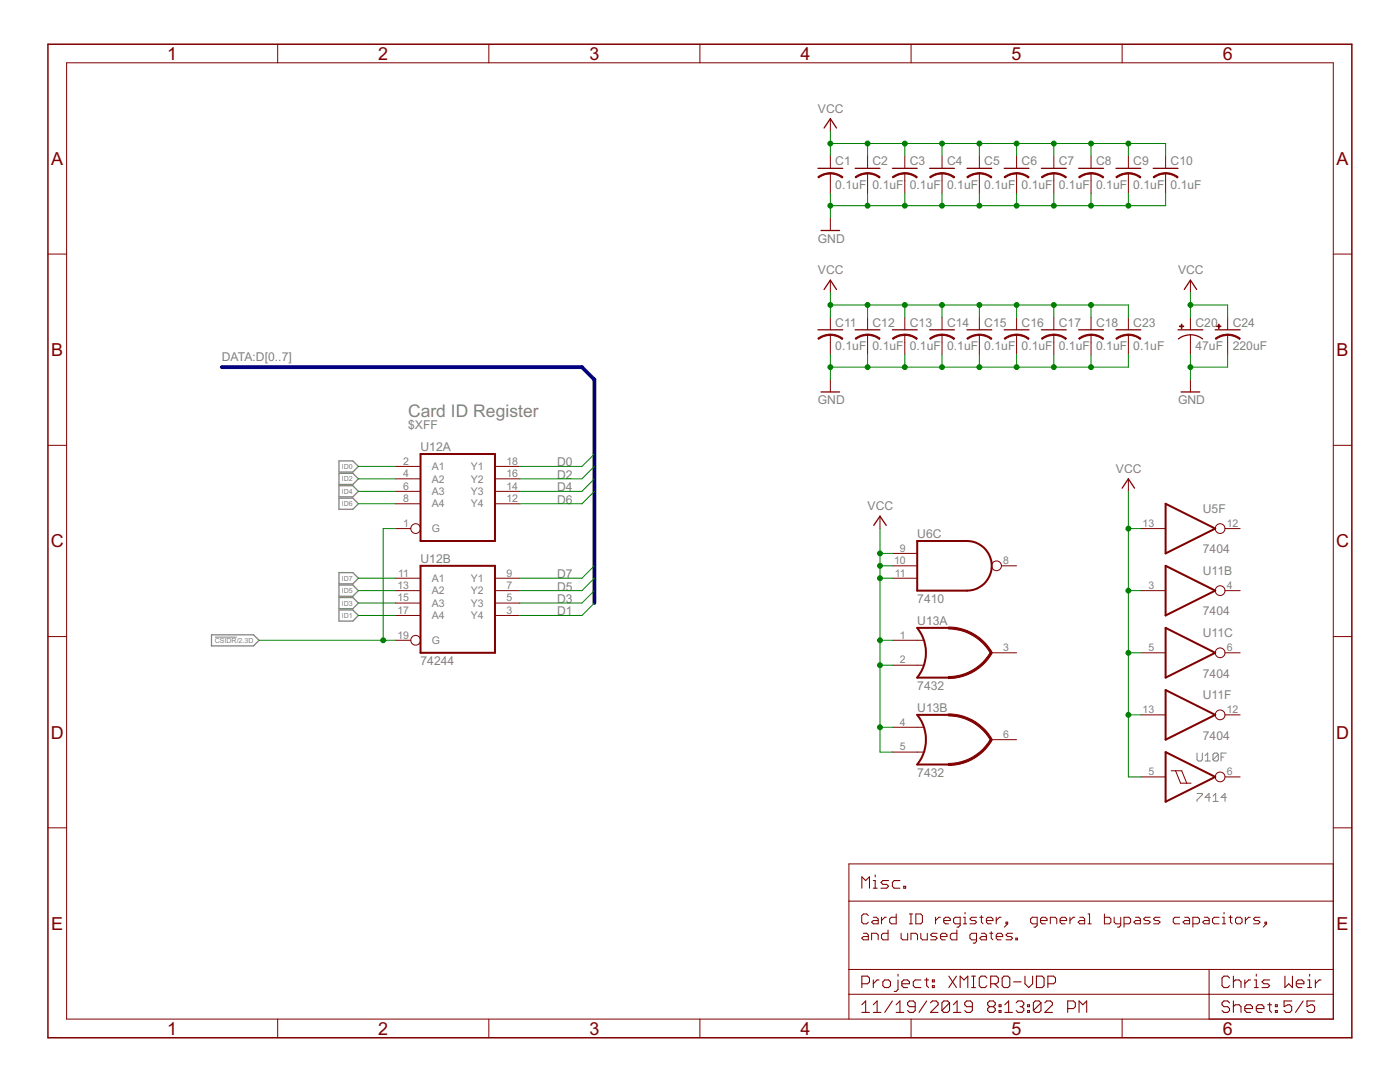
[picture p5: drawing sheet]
<svg xmlns="http://www.w3.org/2000/svg" width="279mm" height="216mm" viewBox="0 0 279 216" stroke-linecap="round" stroke-linejoin="round" font-family="sans-serif">
<g fill="none" stroke="#808080" stroke-width=".2">
<path d="M42.9 127.1h4.3M238.9 158.3h1v.3l-1 1v.3M238.9 150.3v1.3l.3 .2h.5l.2-.2v-1.3M240.5 151.8h1.1M240.5 150.8l.5-.5v1.5M241.6 159.1h-1.1l.8-.8v1.6M242.1 158.9l.5-.6v1.6M242.1 159.9h1M243.1 150.5v1.1l-.2 .2h-.5l-.3-.2M243.1 150.5l-.2-.2h-.5l-.3 .2v1.1M243.1 150.5l-1 1.1M243.7 151.1h.5"/>
<path d="M244.8 159.1h-1.1l.8-.8v1.6M244.8 150.3h-1.1v1.5"/>
</g>
<path d="M67.6 99.4h2.8l1.1 1.1-1.1 1.1h-2.8zM67.6 92h2.8l1.1 1.1-1.1 1.1h-2.8zM67.6 94.4h2.8l1.1 1.1-1.1 1.2h-2.8zM67.6 96.9h2.8l1.1 1.1-1.1 1.1h-2.8zM67.6 114.3h2.8l1.1 1.1-1.1 1.1h-2.8zM67.6 116.7h2.8l1.1 1.2-1.1 1.1h-2.8zM67.6 119.2h2.8l1.1 1.1-1.1 1.2h-2.8zM42.2 126.7h8.4l1.1 1.1-1.1 1.1h-8.4zM67.6 121.7h2.8l1.1 1.1-1.1 1.1h-2.8z" fill="none" stroke="#808080" stroke-width=".25"/>
<path d="M9.6 8.8h260.2v198.3h-260.2z" fill="none" stroke="#800000" stroke-width=".3"/>
<g fill="none" stroke="#800000" stroke-width=".2">
<path d="M13.3 12.5h252.8v190.8h-252.8zM55.4 8.8v3.7M97.6 8.8v3.7M139.7 8.8v3.7M181.8 8.8v3.7M223.9 8.8v3.7M165.7 23.7v2.5M165.7 31.1v2.5M165.7 34.6v4M173.1 31.1v2.5M173.1 34.6v4M180.6 31.1v2.5"/>
<path d="M180.6 34.6v4M188 31.1v2.5M188 34.6v4M195.5 31.1v2.5M195.5 34.6v4M202.9 31.1v2.5M202.9 34.6v4M210.3 31.1v2.5M210.3 34.6v4M217.7 31.1v2.5M217.7 34.6v4M225.2 31.1v2.5"/>
<path d="M225.2 34.6v4M232.6 31.1v2.5M232.6 34.6v4M9.6 50.7h3.7M165.7 43.5v2.5M165.7 55.9v2.5M237.6 55.9v2.5M266.1 50.7h3.7M165.7 63.3v2.5M165.7 66.8v4M165.7 75.7v2.5M173.1 63.3v2.5"/>
<path d="M173.1 66.8v4M180.6 63.3v2.5M180.6 66.8v4M188 63.3v2.5M188 66.8v4M195.5 63.3v2.5M195.5 66.8v4M202.9 63.3v2.5M202.9 66.8v4M210.3 63.3v2.5M210.3 66.8v4M217.7 63.3v2.5"/>
<path d="M217.7 66.8v4M225.2 63.3v2.5M225.2 66.8v4M237.6 63.3v2.5M237.6 66.8v4M237.6 75.7v2.5M245 63.3v2.5M245 66.8v4M9.6 88.9h3.7M79 93.1h4.9M79 95.5h4.9M79 98h4.9"/>
<path d="M98.8 93.1h4.9M98.8 95.5h4.9M98.8 98h4.9M225.2 95.5v2.5M266.1 88.9h3.7M79 105.5h3M79 100.5h4.9M79 115.4h4.9M79 117.9h4.9M98.8 100.5h4.9M98.8 115.4h4.9M98.8 117.9h4.9"/>
<path d="M175.6 103v2.5M178.1 115.4h4.9M178.1 110.4h4.9M178.1 112.9h4.9M199.9 112.9h3M227.7 105.5h4.9M227.7 117.9h4.9M244.5 105.5h3M244.5 117.9h3M9.6 127h3.7M79 127.8h3M79 120.3h4.9"/>
<path d="M79 122.8h4.9M98.8 120.3h4.9M98.8 122.8h4.9M178.1 127.8h6.2M178.1 132.7h6.2M197.9 130.3h5M227.7 130.3h4.9M244.5 130.3h3M266.1 127h3.7M178.1 145.1h6.2M178.1 150.1h6.2M197.9 147.6h5"/>
<path d="M227.7 142.6h4.9M227.7 155h4.9M233.7 153.8h2.1l1 2.5M234.6 153.8l1 2.5h2.1M244.5 142.6h3M244.5 155h3M9.6 165.2h3.7M169.4 179.8h96.7M266.1 165.2h3.7M266.1 172.4h-96.7v30.9M169.4 193.4h96.7M169.4 198.4h96.7"/>
<path d="M172.3 186.2h.7l.3 .4v.9h-1l-.3-.3 .3-.3h1M173.3 182.7l-.3-.3h-.7l-.3 .3v1.3l.3 .3h.7l.3-.3M173.9 187.5v-1.3h1l.4 .4v.9M174.3 183h.6l.4 .4v.9h-1l-.4-.3 .4-.3h1M175.9 183v1.3M176.9 183h-.3l-.7 .7M177.2 185.6v1.9h-1l-.3-.3v-.6l.3-.4h1M178.9 182.4v1.9h-1l-.4-.3v-.6l.4-.4h1M179.8 186.2v1l.4 .3h.9v-1.3M181.5 182.4h.6M181.5 184.3h.6M181.8 182.4v1.9"/>
<path d="M181.8 187.5v-1.3h1l.3 .4v.9M182.8 182.4h1l.3 .3v1.3l-.3 .3h-1zM183.8 186.2v1l.3 .3h1v-1.3M186.7 183v1.3M187 186.2h-.9l-.4 .4 .4 .3h.6l.3 .3-.3 .3h-1M187.7 183h-.3l-.7 .7M187.7 186.9h1.3v-.3l-.3-.4h-.7l-.3 .4v.6l.3 .3h.7M188.3 183.7h1.4v-.3l-.4-.4h-.6l-.4 .4v.6l.4 .3h.6M191 185.6v1.9h-1l-.3-.3v-.6l.3-.4h1M191.6 184.3h-1l-.3-.3v-.6l.3-.4h1v1.7l-.3 .3h-.3M192.3 184.3h.6M192.3 183h.3v1.3"/>
<path d="M192.6 182.1v.3M194.9 183h-1l-.3 .4 .3 .3h.7l.3 .3-.3 .3h-1M194.9 187.5h-1l-.3-.3v-.6l.3-.4h1v1.7l-.3 .3h-.4M195.5 183h.7M195.9 182.7v1.3l.3 .3M195.9 186.2h.6l.3 .4v.9h-.9l-.4-.3 .4-.3h.9M196.8 183.7h1.4v-.3l-.4-.4h-.6l-.4 .4v.6l.4 .3h.6M197.5 186.2h.7M197.8 185.9v1.3l.4 .3M198.8 183v1.3M198.8 186.9h1.3v-.3l-.3-.4h-.7l-.3 .4v.6l.3 .3h.7M199.8 183h-.3l-.7 .7"/>
<path d="M200.8 184h.3v.3h-.3zM201.1 184.3l-.7 .7M202.1 186.2h-1l-.3 .4 .3 .3h.7l.3 .3-.3 .3h-1M202.7 187.2h.4v.3h-.4zM207 184.3h-1l-.3-.3v-.6l.3-.4h1v1.7l-.3 .3h-.4M207.6 183.7h1.4v-.3l-.4-.4h-.6l-.4 .4v.6l.4 .3h.6M209.6 184.3v-1.3h1l.3 .4v.9M211.6 183.7h1.3v-.3l-.3-.4h-.7l-.3 .4v.6l.3 .3h.7M213.5 183v1.3M214.5 183h-.3l-.7 .7M215.5 183h.7l.3 .4v.9h-1l-.3-.3 .3-.3h1M217.1 182.4h.3v1.9"/>
<path d="M217.1 184.3h.7M220.4 182.4v1.9h1l.3-.3v-.6l-.3-.4h-1M222.4 183v1l.3 .3h1M223.7 183v1.7l-.3 .3h-.4M224.3 184.3h1l.3-.3v-.6l-.3-.4h-1v2M226.6 183h.7l.3 .4v.9h-1l-.3-.3 .3-.3h1M229.6 183h-1l-.4 .4 .4 .3h.6l.4 .3-.4 .3h-1M231.5 183h-1l-.3 .4 .3 .3h.7l.3 .3-.3 .3h-1M235.4 183h-.9l-.4 .4v.6l.4 .3h.9M236.4 183h.7l.3 .4v.9h-1l-.3-.3 .3-.3h1M238.1 184.3h.9l.4-.3v-.6l-.4-.4h-.9v2M240.3 183h.7l.3 .4v.9h-1l-.3-.3 .3-.3h1"/>
<path d="M241.3 193.4v9.9M243.3 183h-1l-.3 .4v.6l.3 .3h1M243.9 184.3h.7M243.9 183h.4v1.3M244.3 182.1v.3M245.3 183h.6M245.6 182.7v1.3l.3 .3M246.9 183h.6l.4 .4v.6l-.4 .3h-.6l-.3-.3v-.6zM248.5 183v1.3M249.5 183h-.3l-.7 .7M251.5 183h-1l-.3 .4 .3 .3h.6l.4 .3-.4 .3h-.9M252.5 184h.3v.3h-.3z"/>
<path d="M252.8 184.3l-.7 .7M55.4 203.3v3.8M97.6 203.3v3.8M139.7 203.3v3.8M181.8 203.3v3.8M223.9 203.3v3.8"/>
<circle cx="83" cy="105.5" r=".97"/>
<circle cx="198.9" cy="112.9" r=".97"/>
<circle cx="243.5" cy="105.5" r=".97"/>
<circle cx="243.5" cy="117.9" r=".97"/>
<circle cx="83" cy="127.8" r=".97"/>
<circle cx="243.5" cy="130.3" r=".97"/>
<circle cx="243.5" cy="142.6" r=".97"/>
<circle cx="243.5" cy="155" r=".97"/>
</g>
<g fill="none" stroke="#800000" stroke-width=".21">
<path d="M172 177.2v-2.2l.8 .7 .7-.7v2.2M174.3 175.7h.4v1.5M174.3 177.2h.7M174.7 174.6v.4M177.3 175.7h-1.1l-.4 .4 .4 .4h.8l.3 .3-.3 .4h-1.2M179.6 175.7h-1.1l-.4 .4v.7l.4 .4h1.1M180.4 176.8h.3v.4h-.3zM172 196.3h1.1l.4-.4v-.7l-.4-.4h-1.1v2.3M174.3 195.5v1.6M175.4 195.5h-.4l-.7 .8M176.6 195.5h.7l.4 .4v.8l-.4 .4h-.7l-.4-.4v-.8zM178.1 199.7l-1.5 2.3"/>
<path d="M179.2 195.5v1.9l-.4 .4h-.3M179.2 194.4v.4M180 196.3h1.5v-.4l-.4-.4h-.7l-.4 .4v.8l.4 .4h.7M183.8 195.5h-1.2l-.3 .4v.8l.3 .4h1.2M184.6 195.5h.7M184.9 195.2v1.5l.4 .4M184.9 199.7l-1.5 2.3M186.1 195.5h.4v.4h-.4zM186.1 196.7h.4v.4h-.4zM189.4 194.8l1.5 2.3M190.9 194.8l-1.5 2.3M191.6 197.1v-2.3l.8 .7 .7-.7v2.3"/>
<path d="M193.9 194.8h.8M193.9 197.1h.8M194.3 194.8v2.3M197 195.2l-.4-.4h-.8l-.4 .4v1.5l.4 .4h.8l.4-.4M197.7 196.3h1.2l.3-.4v-.7l-.3-.4h-1.2v2.3M198.5 196.3l.7 .8M200.4 194.8h.7l.4 .4v1.5l-.4 .4h-.7l-.4-.4v-1.5zM202.3 195.9h1.5M204.6 194.8v1.5l.7 .8 .8-.8v-1.5M206.8 194.8h1.2l.4 .4v1.5l-.4 .4h-1.2zM209.1 196.3h1.2l.4-.4v-.7l-.4-.4h-1.2v2.3M245.4 195.2l-.4-.4h-.7l-.4 .4v1.5l.4 .4h.7l.4-.4"/>
<path d="M246.1 195.9l.4-.4h.8l.4 .4v1.2M246.1 194.8v2.3M246.1 199.7v2.3M248.4 195.5v1.6M249.6 195.5h-.4l-.8 .8M250.3 195.5h.4v1.6M250.3 197.1h.8M250.7 194.4v.4M253.4 195.5h-1.2l-.3 .4 .3 .4h.8l.4 .4-.4 .4h-1.1M256.4 194.8v2.3l.8-.8 .7 .8v-2.3M257.8 199.7h-1.5v1.2l.7-.4h.4l.4 .4v.7l-.4 .4h-.8l-.3-.4M258.7 196.3h1.5v-.4l-.4-.4h-.7l-.4 .4v.8l.4 .4h.7"/>
<path d="M260.1 199.7l-1.5 2.3M261 195.5h.4v1.6M261 197.1h.7M261.4 194.4v.4M262.4 199.7h-1.6v1.2l.8-.4h.4l.4 .4v.7l-.4 .4h-.8l-.4-.4M262.5 195.5v1.6M263.7 195.5h-.4l-.8 .8M172 202h1.5M172 200.5l.8-.8v2.3M174.3 202h1.5M174.3 200.5l.7-.8v2.3M178.8 202h1.6"/>
<path d="M178.8 200.5l.8-.8v2.3M182.6 200.9h-1.1l-.4-.4v-.4l.4-.4h.8l.3 .4v1.5l-.3 .4h-.8l-.4-.4M185.7 200.1l.4-.4h.7l.4 .4v.4l-1.5 1.5h1.5M189.5 200.1l-.4-.4h-.7l-.4 .4v1.5M189.5 200.1v1.5l-.4 .4h-.7l-.4-.4M189.5 200.1l-1.5 1.5M190.3 202h1.5M190.3 200.5l.7-.8v2.3M194.1 200.9h-1.2l-.4-.4v-.4l.4-.4h.8l.4 .4v1.5l-.4 .4h-.8l-.4-.4M197.5 200.9l-.4-.4v-.4l.4-.4h.7l.4 .4v.4l-.4 .4M197.5 200.9h.7M197.5 200.9l-.4 .4v.3l.4 .4h.7l.4-.4v-.3l-.4-.4"/>
<path d="M199.4 200.5h.4v.4h-.4zM199.4 201.6h.4v.4h-.4zM200.5 202h1.6M200.5 200.5l.8-.8v2.3M202.8 200.1l.4-.4h.7l.4 .4v.4l-.4 .4M203.6 200.9h.3M203.9 200.9l.4 .4v.3l-.4 .4h-.7l-.4-.4M205.1 200.5h.4v.4h-.4zM205.1 201.6h.4v.4h-.4zM207.8 200.1l-.4-.4h-.8l-.4 .4v1.5M207.8 200.1v1.5l-.4 .4h-.8l-.4-.4M207.8 200.1l-1.6 1.5"/>
<path d="M208.5 200.1l.4-.4h.8l.3 .4v.4l-1.5 1.5h1.5M213.1 201.3h1.1l.4-.4v-.8l-.4-.4h-1.1v2.3M215.3 202v-2.3l.8 .8 .8-.8v2.3M245.4 200.1l-.4-.4h-.7l-.4 .4v.4l.4 .4h.7l.4 .4v.3l-.4 .4h-.7l-.4-.4M246.1 200.9l.4-.4h.8l.4 .4v1.1M248.4 201.3h1.6v-.4l-.4-.4h-.8l-.4 .4v.7l.4 .4h.8M250.7 201.3h1.5v-.4l-.3-.4h-.8l-.4 .4v.7l.4 .4h.8M253 200.5h.8M253.4 200.1v1.5l.4 .4M254.5 200.5h.4v.4h-.4zM254.5 201.6h.4v.4h-.4z"/>
</g>
<path d="M83.9 90.6h14.9v17.3h-14.9zM83.9 112.9h14.9v17.4h-14.9zM183 107.9h10a5 5 0 0 1 4.9 5 5 5 0 0 1-4.9 5h-10zM232.6 100.5l9.9 5-9.9 4.9zM232.6 112.9l9.9 5-9.9 4.9zM189.3 125.3h-6.3a8 8 0 0 1 0 9.9h6.3M232.6 125.3l9.9 5-9.9 4.9zM232.6 137.7l9.9 4.9-9.9 5zM189.3 142.6h-6.3a7.9 7.9 0 0 1 0 9.9h6.3M232.6 150.1l9.9 4.9-9.9 5z" fill="none" stroke="#800000" stroke-width=".4"/>
<g fill="#800000" stroke="#800000" stroke-width=".2">
<path d="M189.3 135a9.8 9.8 0 0 0 8.4-4.9l.3 .2a10.1 10.1 0 0 1-8.7 5.1z" fill-rule="evenodd"/>
<path d="M189.3 125.1a10 10 0 0 1 8.7 5.1l-.3 .2a9.7 9.7 0 0 0-8.4-4.9z" fill-rule="evenodd"/>
<path d="M189.3 152.3a9.6 9.6 0 0 0 8.4-4.9l.3 .2a10 10 0 0 1-8.7 5.1z" fill-rule="evenodd"/>
<path d="M189.3 142.5a10 10 0 0 1 8.7 5.1l-.3 .1a9.6 9.6 0 0 0-8.4-4.8z" fill-rule="evenodd"/>
<path d="M202.9 66.7l1.3 .2 1.2 .6-.2 .2-.8-.5-1.5-.3z" fill-rule="evenodd"/>
<path d="M200.4 67.5l1.2-.6 1.3-.2v.2l-1 .2-1.3 .6z" fill-rule="evenodd"/>
<path d="M195.5 66.7l1.3 .2 1.2 .6-.2 .2-.9-.5-1.4-.3z" fill-rule="evenodd"/>
<path d="M193 67.5l1.1-.6 1.4-.2v.2l-1 .2-1.4 .6z" fill-rule="evenodd"/>
<path d="M188 66.7l1.3 .2 1.2 .6-.1 .2-.9-.5-1.5-.3z" fill-rule="evenodd"/>
<path d="M185.5 67.5l1.2-.6 1.3-.2v.2l-1 .2-1.3 .6z" fill-rule="evenodd"/>
<path d="M173.1 66.7l1.4 .2 1.1 .6-.1 .2-.9-.5-1.5-.3z" fill-rule="evenodd"/>
<path d="M170.7 67.5l1.1-.6 1.3-.2v.2l-1 .2-1.3 .6z" fill-rule="evenodd"/>
<path d="M188 34.5l1.3 .2 1.2 .6-.1 .2-.9-.5-1.5-.3z" fill-rule="evenodd"/>
<path d="M185.5 35.3l1.2-.6 1.3-.2v.2l-1 .1-1.3 .7z" fill-rule="evenodd"/>
<path d="M173.1 34.5l1.4 .2 1.1 .6-.1 .2-.9-.5-1.5-.3z" fill-rule="evenodd"/>
<path d="M170.7 35.3l1.1-.6 1.3-.2v.2l-1 .1-1.3 .7z" fill-rule="evenodd"/>
<path d="M180.6 34.5l1.3 .2 1.2 .6-.2 .2-.8-.5-1.5-.3z" fill-rule="evenodd"/>
<path d="M178.1 35.3l1.2-.6 1.3-.2v.2l-1 .1-1.4 .7z" fill-rule="evenodd"/>
<path d="M165.7 34.5h.8l1 .4 .7 .4-.1 .2a3.6 3.6 0 0 0-2.4-.8z" fill-rule="evenodd"/>
<path d="M163.2 35.3l1.2-.6 1.3-.2v.2l-1 .1-1.3 .7z" fill-rule="evenodd"/>
<path d="M195.5 34.5l1.3 .2 1.2 .6-.2 .2-.9-.5-1.4-.3z" fill-rule="evenodd"/>
<path d="M193 35.3l1.1-.6 1.4-.2v.2l-1 .1-1.4 .7z" fill-rule="evenodd"/>
<path d="M217.7 66.7l1.4 .2 1.2 .6-.2 .2-.9-.5-1.5-.3z" fill-rule="evenodd"/>
<path d="M215.3 67.5l1.1-.6 1.3-.2v.2l-.9 .2-1.4 .6z" fill-rule="evenodd"/>
<path d="M245 66.7l1.3 .2 1.2 .6-.1 .2-.9-.5-1.5-.3z" fill-rule="evenodd"/>
<path d="M242.5 67.5l1.2-.6 1.3-.2v.2l-1 .2-1.3 .6z" fill-rule="evenodd"/>
<path d="M202.9 34.5l1.3 .2 1.2 .6-.2 .2-.8-.5-1.5-.3z" fill-rule="evenodd"/>
<path d="M200.4 35.3l1.2-.6 1.3-.2v.2l-1 .1-1.3 .7z" fill-rule="evenodd"/>
<path d="M180.6 66.7l1.3 .2 1.2 .6-.2 .2-.8-.5-1.5-.3z" fill-rule="evenodd"/>
<path d="M178.1 67.5l1.2-.6 1.3-.2v.2l-1 .2-1.4 .6z" fill-rule="evenodd"/>
<path d="M225.2 34.5l1.3 .2 1.2 .6-.2 .2-.8-.5-1.5-.3z" fill-rule="evenodd"/>
<path d="M222.7 35.3l1.2-.6 1.3-.2v.2l-1 .1-1.3 .7z" fill-rule="evenodd"/>
<path d="M217.7 34.5l1.4 .2 1.2 .6-.2 .2-.9-.5-1.5-.3z" fill-rule="evenodd"/>
<path d="M215.3 35.3l1.1-.6 1.3-.2v.2l-.9 .1-1.4 .7z" fill-rule="evenodd"/>
<path d="M210.3 34.5l1.3 .2 1.2 .6-.1 .2-.9-.5-1.5-.3z" fill-rule="evenodd"/>
<path d="M207.8 35.3l1.2-.6 1.3-.2v.2l-1 .1-1.3 .7z" fill-rule="evenodd"/>
<path d="M232.6 34.5l1.4 .2 1.1 .6-.1 .2-.9-.5-1.5-.3z" fill-rule="evenodd"/>
<path d="M230.1 35.3l1.2-.6 1.3-.2v.2l-1 .1-1.3 .7z" fill-rule="evenodd"/>
<path d="M165.7 66.7h.8l1 .4 .7 .4-.1 .2a3.6 3.6 0 0 0-2.4-.8z" fill-rule="evenodd"/>
<path d="M163.2 67.5l1.2-.6 1.3-.2v.2l-1 .2-1.3 .6z" fill-rule="evenodd"/>
<path d="M210.3 66.7l1.3 .2 1.2 .6-.1 .2-.9-.5-1.5-.3z" fill-rule="evenodd"/>
<path d="M207.8 67.5l1.2-.6 1.3-.2v.2l-1 .2-1.3 .6z" fill-rule="evenodd"/>
<path d="M225.2 66.7l1.3 .2 1.2 .6-.2 .2-.8-.5-1.5-.3z" fill-rule="evenodd"/>
<path d="M222.7 67.5l1.2-.6 1.3-.2v.2l-1 .2-1.3 .6z" fill-rule="evenodd"/>
</g>
<g fill="none" stroke="#800000" stroke-width=".25">
<path d="M163.2 33.6h5M164.5 25.5l1.2-1.8 1.2 1.8M170.7 33.6h4.9M178.1 33.6h4.9M185.5 33.6h5M193 33.6h4.9M200.4 33.6h5M207.8 33.6h5M215.3 33.6h4.9M222.7 33.6h5M230.1 33.6h5M163.9 46h3.7"/>
<path d="M164.5 57.8l1.2-1.9 1.2 1.9M236.3 57.8l1.3-1.9 1.2 1.9M163.2 65.8h5M163.9 78.2h3.7M170.7 65.8h4.9M178.1 65.8h4.9M185.5 65.8h5M193 65.8h4.9M200.4 65.8h5M207.8 65.8h5M215.3 65.8h4.9M222.7 65.8h5"/>
<path d="M235.1 65.8h5M235.2 67.6a4 4 0 0 1 4.8 0M235.7 78.2h3.7M242.5 65.8h5M223.9 97.4l1.3-1.9 1.2 1.9M174.4 104.8l1.2-1.8 1.3 1.8"/>
</g>
<g fill="#800000" stroke="#800000" stroke-width=".2">
<path d="M242.8 65h.9v.2h-.9z"/>
<path d="M243.2 64.7h.1v.8h-.1z"/>
<path d="M235.4 65h.8v.2h-.8z"/>
<path d="M235.8 64.7h.1v.8h-.1z"/>
</g>
<path d="M44.3 73.3h71.8l2.5 2.4v44.6" fill="none" stroke="#000080" stroke-width=".76"/>
<g fill="none" stroke="#008000" stroke-width=".2">
<path d="M165.7 26.2v4.9M165.7 38.6v4.9M165.7 28.6h66.9v2.5M173.1 28.6v2.5M173.1 38.6v2.4M180.6 28.6v2.5M180.6 38.6v2.4M188 28.6v2.5M188 38.6v2.4M195.5 28.6v2.5M195.5 38.6v2.4M202.9 28.6v2.5"/>
<path d="M202.9 38.6v2.4M210.3 28.6v2.5M210.3 38.6v2.4M217.7 28.6v2.5M217.7 38.6v2.4M225.2 28.6v2.5M225.2 38.6v2.4M232.6 38.6v2.4h-66.9M165.7 58.4v4.9M237.6 58.4v4.9M165.7 60.9h59.5v2.4M165.7 70.8v4.9"/>
<path d="M173.1 60.9v2.4M173.1 70.8v2.5M180.6 60.9v2.4M180.6 70.8v2.5M188 60.9v2.4M188 70.8v2.5M195.5 60.9v2.4M195.5 70.8v2.5M202.9 60.9v2.4M202.9 70.8v2.5M210.3 60.9v2.4M210.3 70.8v2.5"/>
<path d="M217.7 60.9v2.4M217.7 70.8v2.5M225.2 70.8v2.5h-59.5M237.6 60.9h7.4v2.4M237.6 70.8v4.9M245 70.8v2.5h-7.4M71.5 98h7.5M71.5 95.5h7.5M71.5 93.1h7.5M118.6 98l-2.5 2.5h-12.4M118.6 95.5l-2.5 2.5h-12.4M118.6 93.1l-2.5 2.4h-12.4"/>
<path d="M118.6 90.6l-2.5 2.5h-12.4M225.2 98v57h2.5M71.5 115.4h7.5M71.5 100.5h7.5M71.5 117.9h7.5M79 105.5h-2.5v22.3M118.6 112.9l-2.5 2.5h-12.4M118.6 115.4l-2.5 2.5h-12.4M118.6 117.9l-2.5 2.4h-12.4M175.6 115.4h2.5M175.6 105.5v44.6h2.5M175.6 110.4h2.5"/>
<path d="M175.6 112.9h2.5M225.2 117.9h2.5M225.2 105.5h2.5M51.7 127.8h27.3M71.5 120.3h7.5M71.5 122.8h7.5M118.6 120.3l-2.5 2.5h-12.4M175.6 127.8h2.5M175.6 132.7h2.5M225.2 130.3h2.5M175.6 145.1h2.5M225.2 142.6h2.5"/>
</g>
<g fill="#008000" stroke="#008000" stroke-width=".2">
<circle cx="76.5" cy="127.8" r=".49"/>
<circle cx="175.6" cy="127.8" r=".49"/>
<circle cx="175.6" cy="110.4" r=".49"/>
<circle cx="175.6" cy="112.9" r=".49"/>
<circle cx="175.6" cy="115.4" r=".49"/>
<circle cx="175.6" cy="132.7" r=".49"/>
<circle cx="175.6" cy="145.1" r=".49"/>
<circle cx="225.2" cy="105.5" r=".49"/>
<circle cx="225.2" cy="117.9" r=".49"/>
<circle cx="225.2" cy="130.3" r=".49"/>
<circle cx="225.2" cy="142.6" r=".49"/>
<circle cx="165.7" cy="28.6" r=".49"/>
<circle cx="225.2" cy="28.6" r=".49"/>
<circle cx="217.7" cy="28.6" r=".49"/>
<circle cx="210.3" cy="28.6" r=".49"/>
<circle cx="202.9" cy="28.6" r=".49"/>
<circle cx="195.5" cy="28.6" r=".49"/>
<circle cx="188" cy="28.6" r=".49"/>
<circle cx="180.6" cy="28.6" r=".49"/>
<circle cx="173.1" cy="28.6" r=".49"/>
<circle cx="165.7" cy="60.9" r=".49"/>
<circle cx="173.1" cy="60.9" r=".49"/>
<circle cx="180.6" cy="60.9" r=".49"/>
<circle cx="188" cy="60.9" r=".49"/>
<circle cx="195.5" cy="60.9" r=".49"/>
<circle cx="202.9" cy="60.9" r=".49"/>
<circle cx="210.3" cy="60.9" r=".49"/>
<circle cx="217.7" cy="60.9" r=".49"/>
<circle cx="237.6" cy="60.9" r=".49"/>
<circle cx="165.7" cy="41" r=".49"/>
<circle cx="225.2" cy="41" r=".49"/>
<circle cx="217.7" cy="41" r=".49"/>
<circle cx="210.3" cy="41" r=".49"/>
<circle cx="202.9" cy="41" r=".49"/>
<circle cx="195.5" cy="41" r=".49"/>
<circle cx="188" cy="41" r=".49"/>
<circle cx="180.6" cy="41" r=".49"/>
<circle cx="173.1" cy="41" r=".49"/>
<circle cx="165.7" cy="73.3" r=".49"/>
<circle cx="173.1" cy="73.3" r=".49"/>
<circle cx="180.6" cy="73.3" r=".49"/>
<circle cx="188" cy="73.3" r=".49"/>
<circle cx="195.5" cy="73.3" r=".49"/>
<circle cx="217.7" cy="73.3" r=".49"/>
<circle cx="210.3" cy="73.3" r=".49"/>
<circle cx="202.9" cy="73.3" r=".49"/>
<circle cx="237.6" cy="73.3" r=".49"/>
</g>
<g font-size="4" fill="#800000">
<text x="33.4" y="11.9">1</text>
<text x="75.5" y="11.9">2</text>
<text x="117.6" y="11.9">3</text>
<text x="159.8" y="11.9">4</text>
<text x="201.9" y="11.9">5</text>
<text x="244" y="11.9">6</text>
<text x="10.2" y="32.9">A</text>
<text x="266.8" y="32.9">A</text>
<text x="10.2" y="71.1">B</text>
<text x="266.8" y="71.1">B</text>
<text x="10.1" y="109.2">C</text>
<text x="266.6" y="109.2">C</text>
<text x="10.1" y="147.4">D</text>
<text x="266.6" y="147.4">D</text>
<text x="10.2" y="185.5">E</text>
<text x="266.8" y="185.5">E</text>
<text x="33.4" y="206.5">1</text>
<text x="75.5" y="206.5">2</text>
<text x="117.6" y="206.5">3</text>
<text x="159.8" y="206.5">4</text>
<text x="201.9" y="206.5">5</text>
<text x="244" y="206.5">6</text>
</g>
<text font-size="3.9" fill="#808080" x="81.4" y="83.2">Card ID Register</text>
<g font-size="2.7" fill="#808080">
<text x="163.2" y="22.4">VCC</text>
<text x="166.7" y="33">C1</text>
<text x="174.1" y="33">C2</text>
<text x="181.6" y="33">C3</text>
<text x="189" y="33">C4</text>
<text x="196.4" y="33">C5</text>
<text x="203.9" y="33">C6</text>
<text x="211.3" y="33">C7</text>
<text x="218.7" y="33">C8</text>
<text x="226.2" y="33">C9</text>
<text x="233.6" y="33">C10</text>
<text x="166.7" y="37.7">0.1uF</text>
<text x="174.1" y="37.7">0.1uF</text>
<text x="181.6" y="37.7">0.1uF</text>
<text x="189" y="37.7">0.1uF</text>
<text x="196.4" y="37.7">0.1uF</text>
<text x="203.9" y="37.7">0.1uF</text>
<text x="211.3" y="37.7">0.1uF</text>
<text x="218.7" y="37.7">0.1uF</text>
<text x="226.2" y="37.7">0.1uF</text>
<text x="233.6" y="37.7">0.1uF</text>
<text x="163.2" y="48.5">GND</text>
<text x="163.2" y="54.7">VCC</text>
<text x="235.1" y="54.7">VCC</text>
<text x="166.7" y="65.2">C11</text>
<text x="174.1" y="65.2">C12</text>
<text x="181.6" y="65.2">C13</text>
<text x="189" y="65.2">C14</text>
<text x="196.4" y="65.2">C15</text>
<text x="203.9" y="65.2">C16</text>
<text x="211.3" y="65.2">C17</text>
<text x="218.7" y="65.2">C18</text>
<text x="226.2" y="65.2">C23</text>
<text x="238.6" y="65.2">C20</text>
<text x="246" y="65.2">C24</text>
<text x="166.7" y="69.9">0.1uF</text>
<text x="174.1" y="69.9">0.1uF</text>
<text x="181.6" y="69.9">0.1uF</text>
<text x="189" y="69.9">0.1uF</text>
<text x="196.4" y="69.9">0.1uF</text>
<text x="203.9" y="69.9">0.1uF</text>
<text x="211.3" y="69.9">0.1uF</text>
<text x="218.7" y="69.9">0.1uF</text>
<text x="226.2" y="69.9">0.1uF</text>
<text x="238.6" y="69.9">47uF</text>
<text x="246" y="69.9">220uF</text>
<text x="44.3" y="72">DATA:D[0..7]</text>
<text x="163.2" y="80.7">GND</text>
<text x="235.1" y="80.7">GND</text>
<text x="81.4" y="85.6">$XFF</text>
<text x="83.9" y="90">U12A</text>
<text x="111.2" y="95.6">D2</text>
<text x="111.2" y="93.1">D0</text>
<text x="222.7" y="94.3">VCC</text>
<text x="111.2" y="100.5">D6</text>
<text x="111.2" y="98">D4</text>
<text x="173.1" y="101.8">VCC</text>
<text x="183.1" y="107.3">U6C</text>
<text x="240.1" y="102.4">U5F</text>
<text x="83.9" y="112.3">U12B</text>
<text x="240.1" y="110.4">7404</text>
<text x="111.2" y="115.4">D7</text>
<text x="111.2" y="117.9">D5</text>
<text x="240.1" y="114.8">U11B</text>
<text x="111.2" y="120.3">D3</text>
<text x="111.2" y="122.8">D1</text>
<text x="183.1" y="120.3">7410</text>
<text x="183.1" y="124.7">U13A</text>
<text x="240.1" y="122.8">7404</text>
<text x="240.1" y="127.2">U11C</text>
<text x="83.9" y="132.7">74244</text>
<text x="183.1" y="137.7">7432</text>
<text x="240.1" y="135.2">7404</text>
<text x="183.1" y="142">U13B</text>
<text x="240.1" y="139.5">U11F</text>
<text x="240.1" y="147.6">7404</text>
<text x="183.1" y="155">7432</text>
</g>
<g font-size="2.3" fill="#808080">
<text x="80.5" y="92.7">2</text>
<text x="80.5" y="95.2">4</text>
<text x="86.2" y="93.8">A1</text>
<text x="94" y="93.8">Y1</text>
<text x="101.1" y="95.2">16</text>
<text x="101.1" y="92.7">18</text>
<text x="80.5" y="97.7">6</text>
<text x="80.5" y="100.2">8</text>
<text x="86.2" y="96.3">A2</text>
<text x="86.2" y="98.8">A3</text>
<text x="86.2" y="101.3">A4</text>
<text x="94" y="101.3">Y4</text>
<text x="94" y="98.8">Y3</text>
<text x="94" y="96.3">Y2</text>
<text x="101.1" y="100.2">12</text>
<text x="101.1" y="97.7">14</text>
<text x="80.5" y="105.1">1</text>
<text x="86.2" y="106.2">G</text>
<text x="228" y="105.1">13</text>
<text x="244.8" y="105.1">12</text>
<text x="178.4" y="112.6">10</text>
<text x="179.6" y="110.1">9</text>
<text x="200.2" y="112.6">8</text>
<text x="79.3" y="117.5">13</text>
<text x="79.3" y="120">15</text>
<text x="79.5" y="115">11</text>
<text x="86.2" y="116.1">A1</text>
<text x="86.2" y="118.6">A2</text>
<text x="94" y="118.6">Y2</text>
<text x="94" y="116.1">Y1</text>
<text x="101.1" y="120">5</text>
<text x="101.1" y="117.5">7</text>
<text x="101.1" y="115">9</text>
<text x="178.6" y="115">11</text>
<text x="229.2" y="117.5">3</text>
<text x="244.8" y="117.5">4</text>
<text x="79.3" y="122.5">17</text>
<text x="86.2" y="121.1">A3</text>
<text x="86.2" y="123.6">A4</text>
<text x="94" y="123.6">Y4</text>
<text x="94" y="121.1">Y3</text>
<text x="101.1" y="122.5">3</text>
<text x="79.3" y="127.4">19</text>
<text x="86.2" y="128.5">G</text>
<text x="179.6" y="127.4">1</text>
<text x="200.2" y="129.9">3</text>
<text x="229.2" y="129.9">5</text>
<text x="244.8" y="129.9">6</text>
<text x="179.6" y="132.4">2</text>
<text x="228" y="142.3">13</text>
<text x="244.8" y="142.3">12</text>
<text x="179.6" y="144.8">4</text>
<text x="179.6" y="149.7">5</text>
<text x="200.2" y="147.3">6</text>
<text x="229.2" y="154.7">5</text>
<text x="244.8" y="154.7">6</text>
</g>
<g font-size="1.6" fill="#808080">
<text x="68.2" y="93.6">ID0</text>
<text x="68.2" y="101">ID6</text>
<text x="68.2" y="98.5">ID4</text>
<text x="68.2" y="96.1">ID2</text>
<text x="68.2" y="115.9">ID7</text>
<text x="68.2" y="118.4">ID5</text>
<text x="68.2" y="120.8">ID3</text>
<text x="68.2" y="123.3">ID1</text>
<text x="42.9" y="128.3">CSIDR/2.3D</text>
</g>
</svg>
